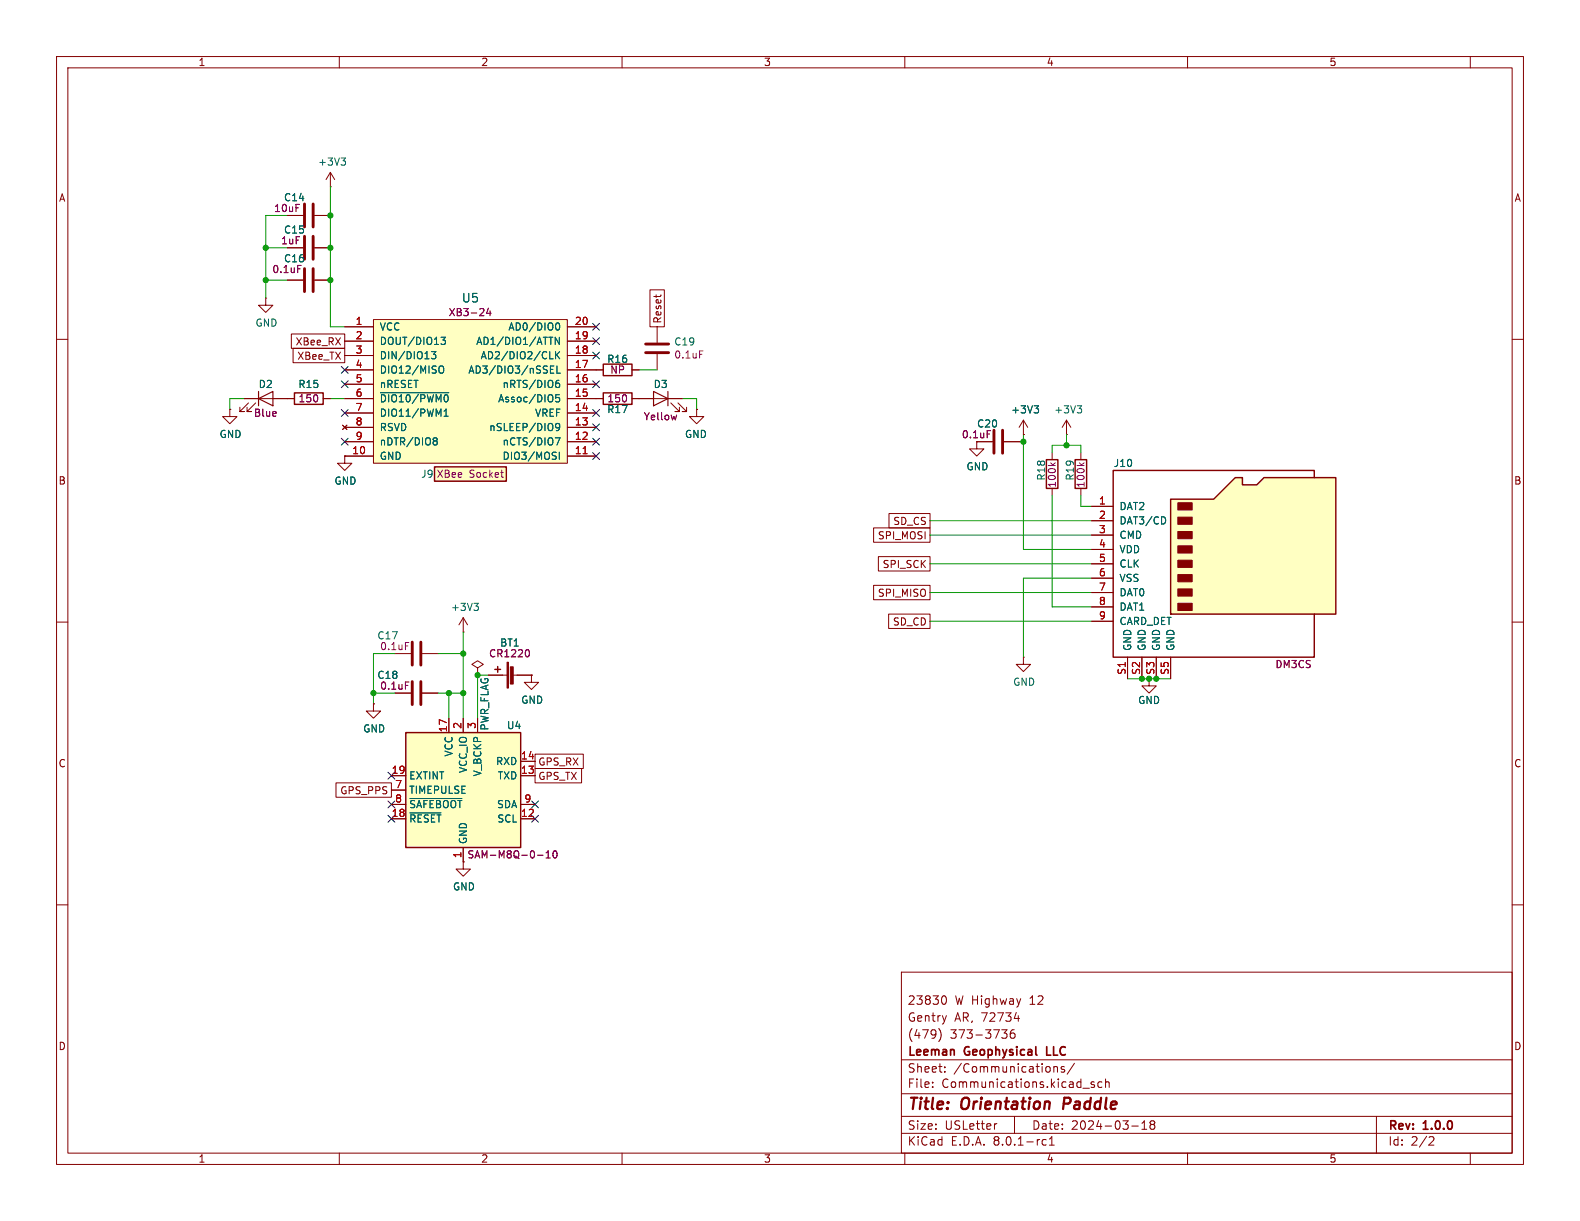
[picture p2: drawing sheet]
<svg xmlns="http://www.w3.org/2000/svg" width="279mm" height="216mm" viewBox="0 0 279 216" stroke-linecap="round" stroke-linejoin="round" font-family="sans-serif">
<g fill="none" stroke="#840000" stroke-width=".18">
<path d="M10 10h259.4v195.9h-259.4zM12 12h255.4v191.9h-255.4zM60 10v2M110 10v2M160 10v2M210 10v2M260 10v2M10 60h2M267.4 60h2M188.6 76.8h.1M188.6 74.3l-.8 1.3M188.6 74.3v2.5"/>
<path d="M188.6 74.3l.8 1.3M10 110h2M81.9 111.8h.1M81.9 109.2l-.7 1.3M81.9 109.2v2.6M81.9 109.2l.8 1.3M267.4 110h2M10 160h2M267.4 160h2M159.4 171.9h108v32h-108zM166.9 176.1a.81 .81 0 0 1 .5 .6 .81 .81 0 0 1-.3 .8l-.2 .1M180.1 179.6v1"/>
<path d="M159.4 197.4h108M159.4 193.4h108M159.4 187.4h108M164.9 192.1v.2M164.9 191.4v.1M166.1 181.9a1.74 1.74 0 0 1-.1 2.3M167.1 189.4v.2M167.1 188.7v.1M176.3 198.7l-.3 .1M177.1 182.1h1l-.5 .6 .4 .1 .1 .5-.3 .3h-.4M179.4 182.1a.59 .59 0 0 0-.8 .6v.6l.2 .2 .4 .1 .2-.2 .1-.5-.1-.2h-.5l-.3 .2M179.4 180.1h.9"/>
<path d="M179.4 197.4v3M186.4 188.7l.2-.1 .3 .1 .1 .9M186.4 188.6v1M188.2 188.7l-.3-.1-.3 .2 .1 .2 .5 .2v.3h-.6M190 188l-1.3 1.9M191.5 192.4h1.1M193.5 191.4l-.4-.1-.2 .2 .1 .2 .5 .2v.3h-.6M194.9 191.4l-.5-.1-.3 .3v.4l.2 .2h.6M195.5 191.4l.2-.1 .4 .1v.9M195.5 190.8v1.5M200.1 199.1h1.2M201.9 199.7h.9"/>
<path d="M201.9 198.6l.5-.4v1.5M203.6 198.8l-.2 .3v.3l.2 .3 .5-.1 .1-.2-.1-.4-.2-.2M203.6 198.8l-.2-.3 .2-.3 .5 .1 .1 .2-.3 .3M203.6 198.8h.3M243.4 197.4v6.5M60 203.9v2M110 203.9v2M159.4 200.4h108M160 203.9v2M185 201.6l-.4-.1-.3 .3v.4l.1 .2h.6M185.6 202.5h.8M185.6 201.4l.4-.4v1.5"/>
<path d="M210 203.9v2M252.9 201l.5 .1 .2 .3-1 1.1h1M260 203.9v2"/>
</g>
<path d="M188.2 194.1l-.2 2" fill="none" stroke="#840000" stroke-width=".4"/>
<path d="M185.1 185.1v1.5h.7" fill="none" stroke="#840000" stroke-width=".3"/>
<path d="M190.5 71.8h.8l-.4 .4M191 72.2l.3 .3v.3l-.3 .2M83.8 106.7h.8l-.4 .5M84.4 107.2l.2 .2v.3l-.2 .2" fill="none" stroke="#006464" stroke-width=".18"/>
<path d="M207 88.3h7.6l3.8-3.8h1.3v1.2h2.5l1.3-1.2h12.7v24.1h-29.2z" fill="#ffffc2"/>
<g fill="#840000" stroke="#840000" stroke-width=".18">
<path d="M208.3 106.7h2.5v1.3h-2.5z"/>
<path d="M208.3 104.1h2.5v1.3h-2.5z"/>
<path d="M208.3 101.6h2.5v1.3h-2.5z"/>
<path d="M208.3 99.1h2.5v1.2h-2.5z"/>
<path d="M208.3 96.5h2.5v1.3h-2.5z"/>
<path d="M208.3 94h2.5v1.3h-2.5z"/>
<path d="M208.3 91.4h2.5v1.3h-2.5z"/>
<path d="M208.3 88.9h2.5v1.3h-2.5z"/>
</g>
<path d="M207 88.3h7.6l3.8-3.8h1.3v1.2h2.5l1.3-1.2h12.7v24.1h-29.2zM232.4 84.5v-1.3h-35.6v33h35.6v-7.6" fill="none" stroke="#840000" stroke-width=".25"/>
<g fill="none" stroke="#840000" stroke-width=".18">
<path d="M193 89.5h3.8M193 92.1h3.8M193 94.6h3.8M193 97.2h3.8M193 99.7h3.8M193 102.2h3.8M193 104.8h3.8M193 107.3h3.8M193 109.9h3.8M199.4 116.2v3.8M201.9 116.2v3.8M204.5 116.2v3.8"/>
<path d="M207 116.2v3.8"/>
</g>
<path d="M205.9 91.4l.2 .5-.2 .7" fill="none" stroke="#006464" stroke-width=".18"/>
<path d="M71.8 129.5h20.3v20.4h-20.3z" fill="#ffffc2"/>
<path d="M52.1 69.5h5v2h-5zM106.7 64.4h5.1v2h-5.1zM106.7 69.5h5.1v2h-5.1zM185 81.3h2.1v5.1h-2.1zM190.1 81.3h2.1v5.1h-2.1zM87.5 118.4h1M88 117.9v1M71.8 129.5h20.3v20.4h-20.3z" fill="none" stroke="#840000" stroke-width=".25"/>
<g fill="none" stroke="#840000" stroke-width=".18">
<path d="M50.8 38.1h2.8M55.6 38.1h2.8M58.4 33h.1M58.4 30.5l-.7 1.3M58.4 30.5v2.5M58.4 30.5l.8 1.3M47 52.7v1.3h1.3l-1.3 1.2-1.3-1.2h1.3M47 52.7h.1M50.8 70.5h1.3M57.1 70.5h1.3M105.4 70.5h1.3M105.4 65.4h1.3"/>
<path d="M111.8 70.5h1.2M111.8 65.4h1.2M123.2 72.4v1.3h-1.3l1.3 1.2 1.3-1.2h-1.3M123.2 72.4h.1M175.5 78.1h-2.8v1.3h1.3l-1.3 1.2-1.3-1.2h1.3M177.5 78.1h2.8M181 76.8h.1M181 74.3l-.8 1.3M181 74.3v2.5M181 74.3l.7 1.3M186.1 80v1.3M186.1 86.4v1.2"/>
<path d="M191.1 80v1.3M191.1 86.4v1.2M69.8 115.6h2.8M74.7 115.6h2.8M84.5 118.1l1-.6-1-.7-1.1 .7 1.1 .6v1.3M84.5 119.4h.1M86.4 119.4h3.3M90.7 119.4h3.3M94 119.4v1.3h1.2l-1.2 1.2-1.3-1.2h1.3M94 119.4h.1M181 116.2v1.3h1.2l-1.2 1.2-1.3-1.2h1.3M181 116.2h.1"/>
<path d="M66 124.5v1.2h1.3l-1.3 1.3-1.2-1.3h1.2M66 124.5h.1M69.2 137.2h2.6M69.2 139.7h2.6M69.8 122.6h2.8M74.7 122.6h2.8M79.4 127v2.5M81.9 127v2.5M84.5 127v2.5M92.1 137.2h2.5M92.1 134.6h2.5M203.2 120v1.3h1.3l-1.3 1.3-1.3-1.3h1.3"/>
<path d="M203.2 120h.1M69.2 144.8h2.6M69.2 142.2h2.6M81.9 152.4v1.3h1.3l-1.3 1.2-1.3-1.2h1.3M81.9 152.4h.1M81.9 149.9v2.5M92.1 144.8h2.5M92.1 142.2h2.5"/>
</g>
<path d="M60.3 27.9h.8l-.4 .5M60.9 28.4l.2 .3v.3l-.2 .2M182.9 71.8h.8l-.5 .4M183.4 72.2l.3 .3v.3l-.3 .2M72.5 143.7h5.5M72.5 141.2h9.2" fill="none" stroke="#006464" stroke-width=".18"/>
<path d="M185.8 81.8l.5 .5M186.6 81.8l-.4 .4M190.9 81.8l.5 .5M191.7 81.8l-.5 .4M71.7 113.6h.6M93.3 114.9a.79 .79 0 0 1 0 1.2M71.7 120.6h.6M95.1 151.2h.9M96.6 151.7h.7M96.6 150.8l.3-.4v1.3M97.9 150.6l.2-.2a.68 .68 0 0 1 .4 .7 .68 .68 0 0 1-.4 .6l-.2-.1-.1-.4z" fill="none" stroke="#840084" stroke-width=".18"/>
<path d="M53.8 36.1v4M55.4 36.1v4M175.8 76.1v4M177.3 76.1v4M72.9 113.5v4.1M74.4 113.5v4.1M72.9 120.5v4.1M74.4 120.5v4.1" fill="none" stroke="#840000" stroke-width=".51"/>
<g fill="#840000" stroke="#840000" stroke-width=".18">
<path d="M89.7 117.1h.2v4.6h-.2z"/>
<path d="M90.2 117.9h.6v3.1h-.6z"/>
</g>
<path d="M76.8 82.6h12.7v2.5h-12.7z" fill="#ffffc2"/>
<path d="M76.8 82.6h12.7v2.5h-12.7z" fill="none" stroke="#840000" stroke-width=".25"/>
<path d="M88.5 83.6h.5M88.9 84.4h.1" fill="none" stroke="#840084" stroke-width=".18"/>
<path d="M66 56.5h34.3v25.4h-34.3z" fill="#ffffc2"/>
<g fill="none" stroke="#840000" stroke-width=".18">
<path d="M50.8 38.1h2.8M55.6 38.1h2.8M50.8 49.5h2.8M50.8 43.8h2.8M51.5 59.1h9.5v2.5h-9.5zM55.6 49.5h2.8M55.6 43.8h2.8M61 57.8h5M66 56.5h34.3v25.4h-34.3zM100.3 57.8h5.1M114.9 51.2h2.6v6.6h-2.6zM116.2 57.8v2.8"/>
<path d="M40.6 72.4v1.3h1.3l-1.3 1.2-1.2-1.2h1.2M40.6 72.4h.1M43.2 70.5h8.9M43.9 71.2l-1.5 1.6h.8h-.8v-.8M45.2 71.2l-1.5 1.6h.7h-.7v-.8M51.8 61.6h9.2v2.5h-9.2zM57.1 70.5h1.3M60.6 75.2l.7 .7M61 78.1h5M61 75.6h5M61 73h5M61 70.5h5"/>
<path d="M61 67.9h5M61 65.4h5M61 62.9h5M61 60.3h5M61.3 75.2l-.7 .7M100.3 78.1h5.1M100.3 75.6h5.1M100.3 73h5.1M100.3 70.5h6.4M100.3 67.9h5.1M100.3 65.4h6.4M100.3 62.9h5.1"/>
<path d="M100.3 60.3h5.1M111.8 70.5h8.8M111.8 65.4h1.2M116.2 62.6v2.8M118.6 71.2l1.5 1.6h-.7h.7v-.8M119.9 71.2l1.5 1.6h-.8h.8v-.8M123.2 72.4h.1M172.7 78.1h2.8M177.5 78.1h2.8M181 76.8h.1M61 80.6v1.3h1.2l-1.2 1.3-1.3-1.3h1.3M61 80.6h.1"/>
<path d="M61 80.6h5M100.3 80.6h5.1M154.5 93.3h10v2.6h-10zM155.3 98.4h9.2v2.6h-9.2zM157.2 90.8h7.3v2.5h-7.3zM193 89.5h3.8M193 92.1h3.8M193 94.6h3.8M193 97.2h3.8M193 99.7h3.8M84.5 119.4h.1M86.4 119.4h2.5"/>
<path d="M91.4 119.4h2.6M94 119.4h.1M154.5 103.5h10v2.5h-10zM157.1 108.6h7.4v2.5h-7.4zM193 102.2h3.8M193 104.8h3.8M193 107.3h3.8M193 109.9h3.8M199.4 116.2v3.8M201.9 116.2v3.8M204.5 116.2v3.8M207 116.2v3.8"/>
<path d="M59.4 138.4h9.8v2.6h-9.8zM66 124.5h.1M69.2 137.2h2.6M69.2 139.7h2.6M69.8 122.6h2.8M74.7 122.6h2.8M79.4 127v2.5M81.9 127v2.5M84.5 127v2.5M92.1 137.2h2.5M92.1 134.6h2.5M94.6 133.3h8.5v2.6h-8.5z"/>
<path d="M94.6 135.9h8.2v2.5h-8.2zM203.2 120h.1M69.2 144.8h2.6M69.2 142.2h2.6M81.9 152.4h.1M81.9 149.9v2.5M92.1 144.8h2.5M92.1 142.2h2.5"/>
</g>
<g fill="none" stroke="#006464" stroke-width=".18">
<path d="M78 59.6h.8l-.5 .5 .4 .1 .1 .5-.3 .2h-.3M98.4 57.2l.1-.1a.68 .68 0 0 1 .5 .6 .68 .68 0 0 1-.5 .7l-.1-.2M98.9 59.6v1.3l-.7-1.3v1.3M67.3 69.4h12.1M76.3 62.2h.8l-.4 .5 .3 .1v.5l-.2 .1-.5-.1M76.8 77.4h.3l.2 .3-.2 .3M76.8 78h.3M77.1 78l.2 .2v.2l-.1 .2-.4 .1M77.7 64.9l.2-.2a.43 .43 0 0 1 .6 .4v.5a.43 .43 0 0 1-.3 .4 .43 .43 0 0 1-.5-.2M78.5 73.6h.8M78.5 72.7l.4-.4v1.3M97.2 63.4h.6"/>
<path d="M97.3 65.3h.5M97.3 66h.6M97.3 64.7h.6M98.2 77.4h.8l-.5 1.3M98.2 75.1l.3-.2 .4 .1a.84 .84 0 0 1-.3 1.1h-.2M98.2 75.4l.3 .3 .4-.1 .1-.2M98.2 62.2v1.2M98.4 67.8l.3-.1 .3 .3-.1 .5h-.5M98.4 62.7l.6 .7M98.5 64.7v1.3h.6M98.9 67.3l-.5 .1M98.9 80v1.2"/>
<path d="M98.9 69.8h-.6l-.1 .6 .2-.1h.5l.1 .2-.1 .4-.2 .2-.5-.2M99 62.2l-.8 .7M182.9 71.8h.8l-.5 .4M183.4 72.2l.3 .3v.3l-.3 .2M205.9 91.4l.2 .5-.2 .7M72.5 143.7h5.5M72.5 141.2h9.2"/>
</g>
<path d="M103.1 80.2h.7" fill="none" stroke="#a90000" stroke-width=".18"/>
<path d="M86.4 54.5l-.3 .9h.7M86.7 55v.8M119.7 73.4l-.3 .8M123.7 62h.6M93.3 114.9a.79 .79 0 0 1 0 1.2M71.7 120.6h.6M95.1 151.2h.9M96.6 151.7h.7M96.6 150.8l.3-.4v1.3M97.9 150.6l.2-.2a.68 .68 0 0 1 .4 .7 .68 .68 0 0 1-.4 .6l-.2-.1-.1-.4z" fill="none" stroke="#840084" stroke-width=".18"/>
<path d="M53.8 41.8v4M53.8 47.5v4.1M55.4 41.8v4M55.4 47.5v4.1M114.2 62.4h4M114.2 60.8h4" fill="none" stroke="#840000" stroke-width=".51"/>
<path d="M45.7 70.5l2.6-1.3v2.6zM45.7 69.2v2.6M115.6 69.2l2.5 1.3-2.5 1.3zM118.1 69.2v2.6" fill="none" stroke="#840000" stroke-width=".2"/>
<g fill="none" stroke="#009600" stroke-width=".18">
<path d="M50.8 38.1h-3.8v14.6M58.4 33v24.8h2.6M47 49.5h3.8M47 43.8h3.8M43.2 70.5h-2.6v1.9M58.4 70.5h2.6M113 65.4h3.2M120.6 70.5h2.6v1.9M180.3 78.1h.7M181 76.8v20.4h12M188.6 76.8v1.9M164.5 92.1h28.5"/>
<path d="M164.5 94.6h28.5M164.5 99.7h28.5M186.1 87.6v19.7h6.9M186.1 80v-1.3h5v1.3M191.1 87.6v1.9h1.9M69.8 115.6h-3.8v8.9M77.5 115.6h4.4M81.9 111.8v15.2M86.4 119.4h-1.9v7.6M164.5 104.8h28.5M164.5 109.9h28.5M193 102.2h-12v14"/>
<path d="M66 122.6h3.8M77.5 122.6h4.4M79.4 122.6v4.4M199.4 120h7.6"/>
</g>
<g fill="none" stroke="#000084" stroke-width=".18">
<path d="M104.8 59.7l1.2 1.2M104.8 57.2l1.2 1.2M106 59.7l-1.2 1.2M106 57.2l-1.2 1.2M60.4 67.3l1.2 1.3M60.4 72.4l1.2 1.2M60.4 77.5l1.2 1.2M60.4 64.8l1.2 1.2M61.6 67.3l-1.2 1.3M61.6 72.4l-1.2 1.2M61.6 77.5l-1.2 1.2M61.6 64.8l-1.2 1.2"/>
<path d="M104.8 72.4l1.2 1.2M104.8 62.3l1.2 1.2M104.8 77.5l1.2 1.2M104.8 67.3l1.2 1.3M104.8 75l1.2 1.2M106 72.4l-1.2 1.2M106 62.3l-1.2 1.2M106 77.5l-1.2 1.2M106 67.3l-1.2 1.3M106 75l-1.2 1.2M104.8 80l1.2 1.3M106 80l-1.2 1.3"/>
<path d="M68.6 136.6l1.2 1.2M69.8 136.6l-1.2 1.2M68.6 141.6l1.2 1.2M68.6 144.2l1.2 1.2M69.8 141.6l-1.2 1.2M69.8 144.2l-1.2 1.2M94 141.6l1.2 1.2M94 144.2l1.2 1.2M95.2 141.6l-1.2 1.2M95.2 144.2l-1.2 1.2"/>
</g>
<g fill="#009600" stroke="#009600" stroke-width=".18">
<circle cx="201.9" cy="120" r=".46"/>
<circle cx="203.2" cy="120" r=".46"/>
<circle cx="181" cy="78.1" r=".46"/>
<circle cx="188.6" cy="78.7" r=".46"/>
<circle cx="204.5" cy="120" r=".46"/>
<circle cx="47" cy="49.5" r=".46"/>
<circle cx="58.4" cy="49.5" r=".46"/>
<circle cx="47" cy="43.8" r=".46"/>
<circle cx="58.4" cy="43.8" r=".46"/>
<circle cx="58.4" cy="38.1" r=".46"/>
<circle cx="81.9" cy="122.6" r=".46"/>
<circle cx="79.4" cy="122.6" r=".46"/>
<circle cx="81.9" cy="115.6" r=".46"/>
<circle cx="84.5" cy="119.4" r=".46"/>
<circle cx="66" cy="122.6" r=".46"/>
</g>
<g font-size="2.8" fill="#840000">
<text x="160.4" y="196.8">Title:</text>
<text x="170.1" y="196.8">Orientation</text>
<text x="188.9" y="196.8">Paddle</text>
</g>
<text font-size="2.1" fill="#006464" x="81.6" y="53.7">U5</text>
<g font-size="2.1" fill="#840000">
<text x="160.4" y="177.9">23830</text>
<text x="168.8" y="177.9">W Highway</text>
<text x="182.2" y="177.9">12</text>
<text x="160.4" y="183.9">(479)</text>
<text x="160.4" y="180.9">Gentry</text>
<text x="168" y="183.9">373-3736</text>
<text x="168.8" y="180.9">AR, 72734</text>
<text x="160.4" y="189.9">Sheet:</text>
<text x="160.4" y="187.1">Leeman</text>
<text x="168.6" y="189.9">/Communications/</text>
<text x="170.6" y="187.1">Geophysical</text>
<text x="185.7" y="187.1">LLC</text>
<text x="160.4" y="192.6">File:</text>
<text x="166.5" y="192.6">Communications.kicad_sch</text>
<text x="160.4" y="202.8">KiCad</text>
<text x="160.4" y="200">Size:</text>
<text x="167.1" y="200">USLetter</text>
<text x="168.1" y="202.8">E.D.A.</text>
<text x="175.7" y="202.8">8.0.1-rc1</text>
<text x="182.4" y="200">Date:</text>
<text x="189.4" y="200">2024-03-18</text>
<text x="245.4" y="200.2">Rev:</text>
<text x="245.4" y="202.8">Id:</text>
<text x="249.5" y="202.8">2/2</text>
<text x="251.8" y="200.2">1.0.0</text>
</g>
<g font-size="1.8" fill="#840000">
<text x="35" y="11.9">1</text>
<text x="85" y="11.9">2</text>
<text x="135" y="11.9">3</text>
<text x="185" y="11.9">4</text>
<text x="235" y="11.9">5</text>
<text x="10.3" y="35.9">A</text>
<text x="267.7" y="35.9">A</text>
<text x="117.2" y="57.3" transform="rotate(-90 117.2 57.3)">Reset</text>
<text x="52.2" y="61.3">XBee_RX</text>
<text x="52.5" y="63.8">XBee_TX</text>
<text x="10.3" y="85.9">B</text>
<text x="267.7" y="85.9">B</text>
<text x="155.1" y="95.6">SPI_MOSI</text>
<text x="157.9" y="93">SD_CS</text>
<text x="156" y="100.6">SPI_SCK</text>
<text x="155.1" y="105.7">SPI_MISO</text>
<text x="157.8" y="110.8">SD_CD</text>
<text x="10.3" y="135.9">C</text>
<text x="95.1" y="135.6">GPS_RX</text>
<text x="267.7" y="135.9">C</text>
<text x="60.1" y="140.7">GPS_PPS</text>
<text x="95.1" y="138.1">GPS_TX</text>
<text x="10.3" y="185.9">D</text>
<text x="267.7" y="185.9">D</text>
<text x="35" y="205.8">1</text>
<text x="85" y="205.8">2</text>
<text x="135" y="205.8">3</text>
<text x="185" y="205.8">4</text>
<text x="235" y="205.8">5</text>
</g>
<g font-size="1.8" fill="#006464">
<text x="56.2" y="29.5">+3V3</text>
<text x="50.1" y="41.5">C15</text>
<text x="45.1" y="58">GND</text>
<text x="67.1" y="58.6">VCC</text>
<text x="89.8" y="58.6">AD0/DIO0</text>
<text x="67.1" y="61.2">DOUT/DIO13</text>
<text x="67.1" y="63.7">DIN/DIO13</text>
<text x="84.1" y="61.2">AD1/DIO1/ATTN</text>
<text x="84.9" y="63.7">AD2/DIO2/CLK</text>
<text x="107.3" y="64.4">R16</text>
<text x="119.1" y="61.3">C19</text>
<text x="45.6" y="68.8">D2</text>
<text x="52.7" y="68.8">R15</text>
<text x="67.1" y="66.3">DIO12/MISO</text>
<text x="67.1" y="68.8">nRESET</text>
<text x="67.1" y="71.3">~{DIO10/PWM0}</text>
<text x="82.7" y="66.3">AD3/DIO3/nSSEL</text>
<text x="88" y="71.3">Assoc/DIO5</text>
<text x="88.8" y="68.8">nRTS/DIO6</text>
<text x="115.5" y="68.8">D3</text>
<text x="38.7" y="77.6">GND</text>
<text x="67.1" y="73.9">DIO11/PWM1</text>
<text x="67.1" y="76.4">RSVD</text>
<text x="86.4" y="76.4">nSLEEP/DIO9</text>
<text x="94.5" y="73.9">VREF</text>
<text x="107.3" y="73.3">R17</text>
<text x="121" y="77.6">GND</text>
<text x="178.7" y="73.3">+3V3</text>
<text x="186.3" y="73.3">+3V3</text>
<text x="67.1" y="81.5">GND</text>
<text x="67.1" y="79">nDTR/DIO8</text>
<text x="88.8" y="81.5">DIO3/MOSI</text>
<text x="88.8" y="79">nCTS/DIO7</text>
<text x="170.8" y="83.4">GND</text>
<text x="196.9" y="82.8">J10</text>
<text x="59.1" y="85.9">GND</text>
<text x="74.4" y="84.7">J9</text>
<text x="197.9" y="90.4">DAT2</text>
<text x="197.9" y="92.9">DAT3/CD</text>
<text x="197.9" y="95.5">CMD</text>
<text x="197.9" y="98">VDD</text>
<text x="197.9" y="100.6">CLK</text>
<text x="197.9" y="103.1">VSS</text>
<text x="197.9" y="105.6">DAT0</text>
<text x="79.7" y="108.2">+3V3</text>
<text x="197.9" y="108.2">DAT1</text>
<text x="197.9" y="110.7">CARD_DET</text>
<text x="200.3" y="115.2" transform="rotate(-90 200.3 115.2)">GND</text>
<text x="202.8" y="115.2" transform="rotate(-90 202.8 115.2)">GND</text>
<text x="205.3" y="115.2" transform="rotate(-90 205.3 115.2)">GND</text>
<text x="207.9" y="115.2" transform="rotate(-90 207.9 115.2)">GND</text>
<text x="92.1" y="124.6">GND</text>
<text x="179.1" y="121.5">GND</text>
<text x="201.2" y="124.7">GND</text>
<text x="64.1" y="129.7">GND</text>
<text x="86.6" y="129.3" transform="rotate(-90 86.6 129.3)">PWR_FLAG</text>
<text x="89.5" y="129.1">U4</text>
<text x="80.2" y="133.9" transform="rotate(-90 80.2 133.9)">VCC</text>
<text x="82.8" y="136.8" transform="rotate(-90 82.8 136.8)">VCC_IO</text>
<text x="85.3" y="137.4" transform="rotate(-90 85.3 137.4)">V_BCKP</text>
<text x="87.6" y="135.5">RXD</text>
<text x="72.3" y="138">EXTINT</text>
<text x="72.3" y="140.6">TIMEPULSE</text>
<text x="72.3" y="143.1">~{SAFEBOOT}</text>
<text x="87.8" y="143.1">SDA</text>
<text x="87.9" y="138">TXD</text>
<text x="72.3" y="145.6">~{RESET}</text>
<text x="82.8" y="149.4" transform="rotate(-90 82.8 149.4)">GND</text>
<text x="87.9" y="145.6">SCL</text>
<text x="80" y="157.7">GND</text>
</g>
<g font-size="1.8" fill="#840084">
<text x="50.1" y="35.8">C14</text>
<text x="48.4" y="37.7">10uF</text>
<text x="49.6" y="43.4">1uF</text>
<text x="50.1" y="46.6">C16</text>
<text x="48.1" y="48.5">0.1uF</text>
<text x="79.2" y="56.1">XB3-24</text>
<text x="119.1" y="63.6">0.1uF</text>
<text x="52.7" y="71.3">150</text>
<text x="107.3" y="71.3">150</text>
<text x="107.8" y="66.3">NP</text>
<text x="44.8" y="73.9">Blue</text>
<text x="113.7" y="74.5">Yellow</text>
<text x="170" y="77.7">0.1uF</text>
<text x="172.7" y="75.8">C20</text>
<text x="77.1" y="84.7">XBee</text>
<text x="83" y="84.7">Socket</text>
<text x="185" y="85.1" transform="rotate(-90 185 85.1)">R18</text>
<text x="186.9" y="86.4" transform="rotate(-90 186.9 86.4)">100k</text>
<text x="190.1" y="85.1" transform="rotate(-90 190.1 85.1)">R19</text>
<text x="192" y="86.4" transform="rotate(-90 192 86.4)">100k</text>
<text x="66.6" y="113.3">C17</text>
<text x="67.1" y="115.2">0.1uF</text>
<text x="86.4" y="116.4">CR1220</text>
<text x="88.3" y="114.5">BT1</text>
<text x="225.4" y="118.3">DM3CS</text>
<text x="66.6" y="120.2">C18</text>
<text x="67.1" y="122.1">0.1uF</text>
<text x="82.6" y="152">SAM-M8Q-0-10</text>
</g>
<g font-size="1.8" fill="#a90000">
<text x="62.8" y="57.5">1</text>
<text x="101.6" y="57.5">20</text>
<text x="62.8" y="60.1">2</text>
<text x="62.8" y="62.6">3</text>
<text x="62.8" y="65.2">4</text>
<text x="101.6" y="65.2">17</text>
<text x="101.6" y="62.6">18</text>
<text x="101.6" y="60.1">19</text>
<text x="62.8" y="67.7">5</text>
<text x="62.8" y="70.2">6</text>
<text x="101.6" y="70.2">15</text>
<text x="101.6" y="67.7">16</text>
<text x="62.8" y="72.8">7</text>
<text x="62.8" y="75.3">8</text>
<text x="62.8" y="77.9">9</text>
<text x="101.6" y="77.9">12</text>
<text x="101.6" y="75.3">13</text>
<text x="101.6" y="72.8">14</text>
<text x="62.2" y="80.4">10</text>
<text x="101.6" y="80.4">11</text>
<text x="194.2" y="89.3">1</text>
<text x="194.2" y="91.8">2</text>
<text x="194.2" y="94.4">3</text>
<text x="194.2" y="96.9">4</text>
<text x="194.2" y="99.4">5</text>
<text x="194.2" y="102">6</text>
<text x="194.2" y="104.5">7</text>
<text x="194.2" y="107.1">8</text>
<text x="194.2" y="109.6">9</text>
<text x="199.1" y="119.4" transform="rotate(-90 199.1 119.4)">S1</text>
<text x="201.7" y="119.4" transform="rotate(-90 201.7 119.4)">S2</text>
<text x="204.2" y="119.4" transform="rotate(-90 204.2 119.4)">S3</text>
<text x="206.8" y="119.4" transform="rotate(-90 206.8 119.4)">S5</text>
<text x="79.1" y="129.6" transform="rotate(-90 79.1 129.6)">17</text>
<text x="81.7" y="129" transform="rotate(-90 81.7 129)">2</text>
<text x="84.2" y="129" transform="rotate(-90 84.2 129)">3</text>
<text x="69.2" y="136.9">19</text>
<text x="92" y="136.9">13</text>
<text x="92" y="134.4">14</text>
<text x="69.8" y="139.4">7</text>
<text x="69.8" y="142">8</text>
<text x="92.6" y="142">9</text>
<text x="69.2" y="144.5">18</text>
<text x="92" y="144.5">12</text>
<text x="81.7" y="151.8" transform="rotate(-90 81.7 151.8)">1</text>
</g>
</svg>
